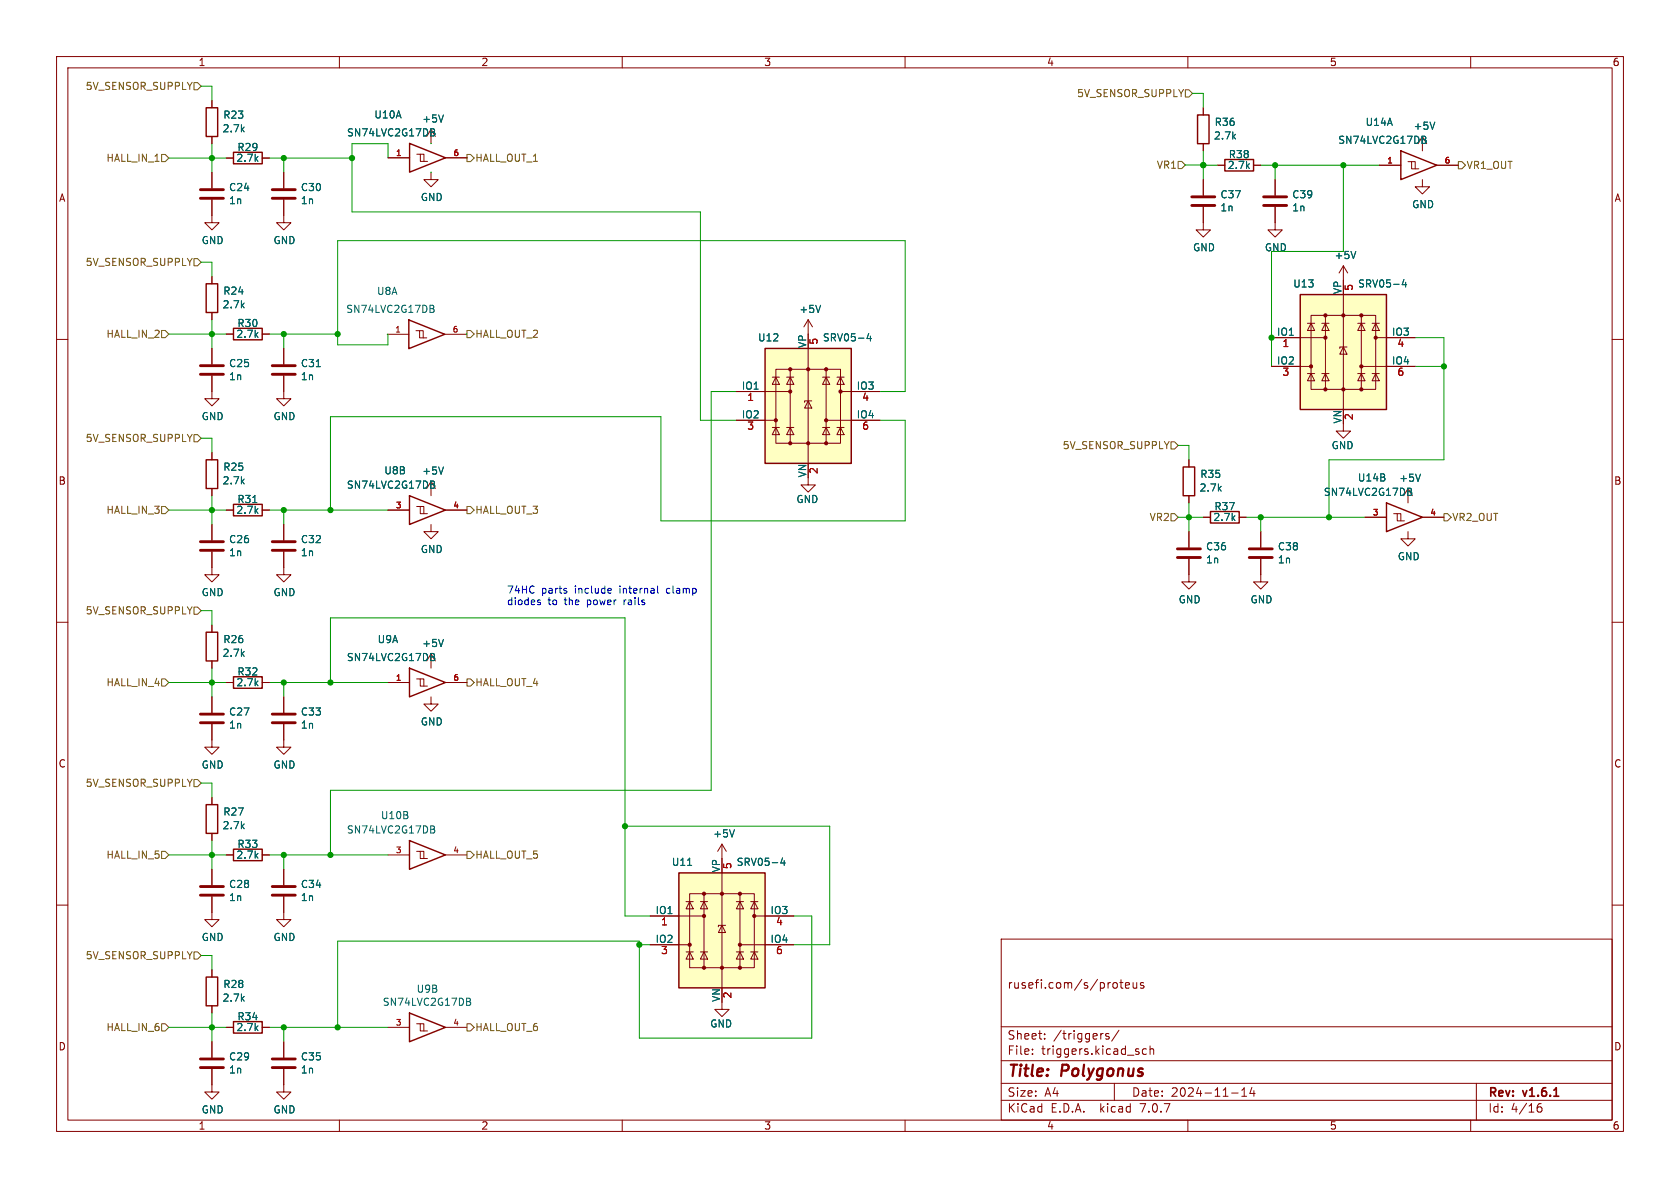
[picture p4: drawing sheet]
<svg xmlns="http://www.w3.org/2000/svg" width="297mm" height="210mm" viewBox="0 0 297 210" stroke-linecap="round" stroke-linejoin="round" font-family="sans-serif">
<g fill="none" stroke="#840000" stroke-width=".18">
<path d="M10 10h277v190h-277zM12 12h273v186h-273zM37.5 17.8v1.3M60 10v2M110 10v2M160 10v2M210 10v2M212.7 19.1v1.2M260 10v2M37.5 35.3v4.1h1.2l-1.2 1.2-1.3-1.2h1.3M37.5 24.1v1.3M37.5 30.5v2.8"/>
<path d="M40 27.9h1.3M46.4 27.9h1.2M50.2 35.3v4.1h1.2l-1.2 1.2-1.3-1.2h1.3M50.2 30.5v2.8M68.6 27.9h3.8M73.7 27.3h.6v1.2h1.3M74.3 27.3h.7v1.2M76.2 30.5v1.3h1.3l-1.3 1.2-1.3-1.2h1.3M77 24.1l-.8-1.2v2.5M78.8 27.9h3.8M212.7 36.6v4h1.3l-1.3 1.3-1.2-1.3h1.2M212.7 25.4v1.3"/>
<path d="M212.7 31.8v2.7M215.3 29.2h1.2M221.6 29.2h1.3M225.4 36.6v4h1.3l-1.3 1.3-1.2-1.3h1.2M225.4 31.8v2.7M243.8 29.2h3.8M248.9 28.6h.7v1.2h1.2M249.6 28.6h.6v1.2M251.5 31.8v1.2h1.2l-1.2 1.3-1.3-1.3h1.3M252.2 25.4l-.7-1.3v2.6M254 29.2h3.8M10 60h2"/>
<path d="M37.5 48.9v1.3M37.5 55.2v1.3M40 59.1h1.3M46.4 59.1h1.2M68.5 59.1h3.8M73.5 58.5h.7v1.2h1.3M74.2 58.5h.6v1.2M78.6 59.1h3.8M142.9 56.5l-.8 1.3M142.9 56.5v2.6M142.9 56.5l.7 1.3M224.8 59.7h9.5"/>
<path d="M231.1 57.2h1.3M231.8 55.8h11.4v13h-11.4zM231.8 57.2l.6 1.2h-1.3zM233.7 57.2h1.2M234.3 57.2l.6 1.2h-1.2zM234.3 55.8v13M237.5 47l-.8 1.3M237.5 47v2.5M237.5 52.1v20.3M237.5 47l.8 1.3M240 57.2h1.3M240.7 57.2l.6 1.2h-1.3z"/>
<path d="M240.7 55.8v13M242.6 57.2h1.2M243.2 57.2l.6 1.2h-1.2zM243.2 59.7h7M285 60h2M37.5 66.4v4.1h1.2l-1.2 1.3-1.3-1.3h1.3M37.5 61.6v2.8M50.2 66.4v4.1h1.2l-1.2 1.3-1.3-1.3h1.3M50.2 61.6v2.8M130.2 69.2h9.5M130.2 74.3h7M136.5 75.6h1.3"/>
<path d="M136.5 66.7h1.3M137.2 65.3h11.4v13.1h-11.4zM137.2 75.6l.6 1.2h-1.3zM137.2 66.7l.6 1.2h-1.3zM139.1 75.6h1.2M139.1 66.7h1.2M139.7 75.6l.6 1.2h-1.2zM139.7 66.7l.6 1.2h-1.2zM139.7 65.3v13.1M142.9 70.9l.6 1.2h-1.3zM142.9 61.6v20.3M143.5 70.9h-1.3v.2"/>
<path d="M145.4 75.6h1.3M145.4 66.7h1.3M146 75.6l.7 1.2h-1.3zM146 66.7l.7 1.2h-1.3zM146 65.3v13.1M146 74.3h9.6M148 75.6h1.2M148 66.7h1.2M148.6 75.6l.6 1.2h-1.2zM148.6 66.7l.6 1.2h-1.2zM148.6 69.2h7M224.8 64.8h7"/>
<path d="M231.1 66h1.3M231.8 66l.6 1.3h-1.3zM233.7 66h1.2M234.3 66l.6 1.3h-1.2zM237.5 61.3l.6 1.3h-1.2zM237.5 74.9v1.3h1.3l-1.3 1.3-1.3-1.3h1.3M238.1 61.3h-1.2v.3M240 66h1.3M240.7 66l.6 1.3h-1.3zM240.7 64.8h9.5M242.6 66h1.2M243.2 66l.6 1.3h-1.2z"/>
<path d="M37.5 97.5v4.1h1.2l-1.2 1.3-1.3-1.3h1.3M37.5 80v1.3M37.5 86.4v1.2M37.5 92.7v2.8M40 90.2h1.3M46.4 90.2h1.2M50.2 97.5v4.1h1.2l-1.2 1.3-1.3-1.3h1.3M50.2 92.7v2.8M68.6 90.2h3.8M73.7 89.5h.6v1.3h1.3M74.3 89.5h.6v1.3M76.2 92.7v1.3h1.3l-1.3 1.3-1.3-1.3h1.3"/>
<path d="M77 86.4l-.8-1.3v2.5M78.7 90.2h3.8M142.9 84.5v1.2h1.2l-1.2 1.3-1.3-1.3h1.3M210.2 98.8v4.1h1.3l-1.3 1.2-1.3-1.2h1.3M210.2 81.3v1.3M210.2 87.6v1.3M210.2 94v2.8M212.7 91.4h1.3M219.1 91.4h1.2M222.9 98.8v4.1h1.3l-1.3 1.2-1.3-1.2h1.3M222.9 94v2.8M241.3 91.4h3.8"/>
<path d="M246.4 90.8h.6v1.3h1.3M247 90.8h.6v1.3M248.9 94v1.3h1.3l-1.3 1.2-1.3-1.2h1.3M249.7 87.6l-.8-1.2v2.5M251.5 91.4h3.8M10 110h2M37.5 110.5v1.3M37.5 116.8v1.3M77 116.8l-.8-1.2v2.5M285 110h2M37.5 128v4.1h1.2l-1.2 1.3-1.3-1.3h1.3M37.5 123.2v2.8"/>
<path d="M40 120.7h1.3M46.4 120.7h1.2M50.2 128v4.1h1.2l-1.2 1.3-1.3-1.3h1.3M50.2 123.2v2.8M68.6 120.7h3.8M73.7 120h.6v1.3h1.3M74.3 120h.6v1.3M76.2 123.2v1.3h1.3l-1.3 1.2-1.3-1.2h1.3M78.7 120.7h3.8M10 160h2M37.5 158.5v4.1h1.2l-1.2 1.2-1.3-1.2h1.3M37.5 141v1.2"/>
<path d="M37.5 147.3v1.3M37.5 153.7v2.8M40 151.1h1.3M46.4 151.1h1.2M50.2 158.5v4.1h1.2l-1.2 1.2-1.3-1.2h1.3M50.2 153.7v2.8M68.6 151.1h3.8M73.7 150.5h.6v1.3h1.3M74.3 150.5h.6v1.3M78.7 151.1h3.8M121.3 159.4h1.3M121.9 158h11.4v13.1h-11.4z"/>
<path d="M121.9 159.4l.7 1.3h-1.3zM123.8 159.4h1.3M124.5 159.4l.6 1.3h-1.3zM124.5 158v13.1M127.6 149.2l-.7 1.3M127.6 149.2v2.6M127.6 154.3v20.3M127.6 149.2l.8 1.3M130.2 159.4h1.2M130.8 159.4l.6 1.3h-1.2zM130.8 158v13.1M132.7 159.4h1.3"/>
<path d="M133.3 159.4l.7 1.3h-1.3zM285 160h2M37.5 171.5v1.2M37.5 177.8v1.3M114.9 161.9h9.6M114.9 167h7M121.3 168.3h1.3M121.9 168.3l.7 1.2h-1.3zM123.8 168.3h1.3M124.5 168.3l.6 1.2h-1.3zM127.6 163.6l.7 1.2h-1.3zM127.6 177.2v1.2h1.3l-1.3 1.3-1.2-1.3h1.2"/>
<path d="M128.3 163.6h-1.3v.2M130.2 168.3h1.2M130.8 168.3l.6 1.2h-1.2zM130.8 167h9.5M132.7 168.3h1.3M133.3 168.3l.7 1.2h-1.3zM133.3 161.9h7M177 166h108v32h-108zM197.5 173.8v.8M198 173.7h.5M198.2 173.2v1.3l.3 .2M199 174.2l.7-.1-.1-.3-.4-.1-.2 .2v.7h.6"/>
<path d="M200.3 173.7l.1 .9 .3 .1 .3-.1M201 173.7v1M202.2 173.8l-.4-.1-.2 .2 .1 .2 .5 .2v.3h-.6M37.5 189v4h1.2l-1.2 1.3-1.3-1.3h1.3M37.5 184.2v2.7M40 181.6h1.3M46.4 181.6h1.2M50.2 189v4h1.2l-1.2 1.3-1.3-1.3h1.3M50.2 184.2v2.7M60 198v2M68.6 181.6h3.8M73.7 181h.6v1.2h1.3"/>
<path d="M74.3 181h.6v1.2M78.7 181.6h3.8M110 198v2M160 198v2M177 194.5h108M177 191.5h108M177 187.5h108M177 181.5h108M182.5 186.3v.1M182.5 185.5v.1M184.7 183.6v.1M184.7 182.8v.1"/>
<path d="M196 182.8l-.3-.1-.2 .2v.2l.5 .2v.3h-.5M197 191.5v3M197.8 182.1l-1.3 2M202.7 185.5l-.5-.1-.2 .3v.4l.1 .2h.6M203.3 185.5l.2-.1 .4 .1 .1 .9M203.3 184.9v1.5M210 198v2M217.7 193.2h1.2M219.5 193.8h.9M219.5 192.7l.5-.4v1.5M221.3 192.2l-.3 1.1h.9M221.7 192.8v1"/>
<path d="M260 198v2M261 191.5v6.5M271.7 196l.3-.3h.5l.1 .3v.3l-.3 .3h-.3l-.3-.3M272.5 195.1a.6 .6 0 0 0-.8 .6"/>
</g>
<path d="M274.7 193.8h.9" fill="none" stroke="#840000" stroke-width=".3"/>
<g fill="none" stroke="#840000" stroke-width=".25">
<path d="M36.4 19.1h2.1v5h-2.1zM41.3 26.9h5.1v2.1h-5.1zM72.4 25.4l6.4 2.5-6.4 2.5zM211.7 20.3h2v5.1h-2zM216.5 28.2h5.1v2h-5.1zM247.6 26.7l6.4 2.5-6.4 2.6zM36.4 50.2h2.1v5h-2.1zM41.3 58h5.1v2.1h-5.1zM72.3 56.6l6.3 2.5-6.3 2.5zM229.9 52.1h15.2v20.3h-15.2zM135.3 61.6h15.2v20.3h-15.2zM36.4 81.3h2.1v5.1h-2.1z"/>
<path d="M41.3 89.2h5.1v2h-5.1zM72.4 87.6l6.3 2.6-6.3 2.5zM209.2 82.6h2v5h-2zM214 90.4h5.1v2.1h-5.1zM245.1 88.9l6.4 2.5-6.4 2.6zM36.4 111.8h2.1v5h-2.1zM41.3 119.6h5.1v2.1h-5.1zM72.4 118.1l6.3 2.6-6.3 2.5zM36.4 142.2h2.1v5.1h-2.1zM41.3 150.1h5.1v2h-5.1zM72.4 148.6l6.3 2.5-6.3 2.6zM120 154.3h15.3v20.3h-15.3z"/>
<path d="M36.4 172.7h2.1v5.1h-2.1zM72.4 179.1l6.3 2.5-6.3 2.6zM41.3 180.6h5.1v2h-5.1z"/>
</g>
<g fill="none" stroke="#006464" stroke-width=".18">
<path d="M76.2 22.8l.6 .1v.2l-.2 .3M76.2 23.4h.4M76.6 23.4l.3 .2-.1 .3-.6 .1M78.4 20.3l-.4 1.3M251.4 24.1l.6 .1 .1 .2-.3 .3M251.4 24.7h.4M251.8 24.7l.3 .2v.3l-.7 .1M253.7 21.6l-.5 1.3M76 54l.6 .1 .1 .2-.3 .3M76 54.6h.4M76.4 54.6l.4 .2-.1 .3-.7 .1M145.1 54l-.5 1.2"/>
<path d="M153.6 58.9l-.3 .9h.8M153.9 59.4v.9M239.7 44.4l-.4 1.3M248.2 49.4l-.3 .9h.8M248.5 49.9v.8M55.9 64.8h.7M44.7 88.8h.7M76.1 85l.6 .2 .1 .2-.2 .2M76.1 85.6h.5M76.6 85.6l.3 .3-.1 .3-.7 .1M78.4 82.5l-.4 1.3M248.9 86.3l.6 .1v.3l-.2 .2"/>
<path d="M248.9 86.9h.4M249.3 86.9l.3 .3-.1 .3-.6 .1M251.1 83.8l-.4 1.3M76.1 115.5l.6 .1 .1 .3-.2 .2M76.1 116.1h.5M76.6 116.1l.3 .3-.1 .3-.7 .1M78.4 113l-.4 1.3M76.1 146l.6 .1 .1 .3-.2 .2M76.1 146.6h.5M76.6 146.6l.3 .2-.1 .3-.7 .2M121.6 153h.7M129.8 146.7l-.4 1.3"/>
<path d="M138.3 151.6l-.3 1h.8M138.6 152.1v.9M82.5 176.4l.6 .2 .1 .2-.3 .3M82.5 177.1h.4M82.9 177.1l.3 .2v.3l-.7 .1"/>
</g>
<g fill="none" stroke="#840000" stroke-width=".51">
<path d="M35.4 35.1h4.1M35.4 33.5h4.1M48.1 35.1h4.1M48.1 33.5h4.1M210.7 36.3h4.1M210.7 34.8h4.1M223.4 36.3h4.1M223.4 34.8h4.1M35.4 66.2h4.1M35.4 64.6h4.1M48.1 66.2h4.1M48.1 64.6h4.1"/>
<path d="M35.4 97.3h4.1M35.4 95.8h4.1M48.1 97.3h4.1M48.1 95.8h4.1M208.2 98.6h4M208.2 97h4M220.9 98.6h4M220.9 97h4M35.4 127.8h4.1M35.4 126.2h4.1M48.1 127.8h4.1M48.1 126.2h4.1"/>
<path d="M35.4 158.2h4.1M35.4 156.7h4.1M48.1 158.2h4.1M48.1 156.7h4.1M35.4 188.7h4.1M35.4 187.2h4.1M48.1 188.7h4.1M48.1 187.2h4.1"/>
</g>
<g fill="#ffffc2" stroke="#ffffc2" stroke-width=".18">
<path d="M135.3 61.6h15.2v20.3h-15.2z"/>
<path d="M229.9 52.1h15.2v20.3h-15.2z"/>
<path d="M120 154.3h15.3v20.3h-15.3z"/>
</g>
<g fill="#840000" stroke="#840000" stroke-width=".18">
<circle cx="137.2" cy="74.3" r=".28"/>
<circle cx="139.7" cy="78.4" r=".28"/>
<circle cx="139.7" cy="69.2" r=".28"/>
<circle cx="139.7" cy="65.3" r=".28"/>
<circle cx="142.9" cy="78.4" r=".28"/>
<circle cx="142.9" cy="65.3" r=".28"/>
<circle cx="146" cy="78.4" r=".28"/>
<circle cx="146" cy="74.3" r=".28"/>
<circle cx="146" cy="65.3" r=".28"/>
<circle cx="148.6" cy="69.2" r=".28"/>
<circle cx="231.8" cy="64.8" r=".28"/>
<circle cx="234.3" cy="68.8" r=".28"/>
<circle cx="234.3" cy="59.7" r=".28"/>
<circle cx="234.3" cy="55.8" r=".28"/>
<circle cx="237.5" cy="68.8" r=".28"/>
<circle cx="237.5" cy="55.8" r=".28"/>
<circle cx="240.7" cy="68.8" r=".28"/>
<circle cx="240.7" cy="64.8" r=".28"/>
<circle cx="240.7" cy="55.8" r=".28"/>
<circle cx="243.2" cy="59.7" r=".28"/>
<circle cx="121.9" cy="167" r=".28"/>
<circle cx="124.5" cy="171.1" r=".28"/>
<circle cx="124.5" cy="161.9" r=".28"/>
<circle cx="124.5" cy="158" r=".28"/>
<circle cx="127.6" cy="171.1" r=".28"/>
<circle cx="127.6" cy="158" r=".28"/>
<circle cx="130.8" cy="171.1" r=".28"/>
<circle cx="130.8" cy="167" r=".28"/>
<circle cx="130.8" cy="158" r=".28"/>
<circle cx="133.3" cy="161.9" r=".28"/>
</g>
<g fill="none" stroke="#725600" stroke-width=".18">
<path d="M34.3 14.6h.6l.7 .6-.7 .7h-.6zM209.5 15.9h.7l.6 .6-.6 .6h-.7zM27.4 28.5h.7M28.6 27.3h.6l.6 .6-.6 .7h-.6zM82.5 27.3h.7l.6 .6-.6 .7h-.7zM208.3 28.5h.6l.6 .7-.6 .6h-.6zM257.8 28.6h.6l.7 .6-.7 .6h-.6zM28.6 58.4h.6l.6 .7-.6 .6h-.6zM34.3 45.7h.6l.7 .7-.7 .6h-.6zM82.5 58.4h.7l.6 .7-.6 .6h-.7zM34.3 76.8h.6l.7 .7-.7 .6h-.6zM207 78.1h.6l.7 .6-.7 .7h-.6z"/>
<path d="M28.6 89.5h.6l.6 .7-.6 .6h-.6zM82.5 89.5h.7l.6 .7-.6 .6h-.7zM207 90.8h.6l.7 .6-.7 .7h-.6zM255.3 90.8h.6l.6 .6-.6 .7h-.6zM34.3 107.3h.6l.7 .7-.7 .6h-.6zM28.6 120h.6l.6 .7-.6 .6h-.6zM34.3 137.8h.6l.7 .6-.7 .7h-.6zM82.5 120h.7l.6 .7-.6 .6h-.7zM28.6 150.5h.6l.6 .6-.6 .7h-.6zM82.5 150.5h.7l.6 .6-.6 .7h-.7zM34.3 168.3h.6l.7 .6-.7 .6h-.6zM28.6 181h.6l.6 .6-.6 .6h-.6z"/>
<path d="M82.5 181h.7l.6 .6-.6 .6h-.7z"/>
</g>
<path d="M95.2 106.5h.3l.1 .2-.2 .2h-.3M95.2 106.1h.3M100.2 104.5v.3M107.7 104l.3 .1 .1 .2-.6 .1M108 104.8l-.3 .1M116.2 103.6v1.1l.2 .2" fill="none" stroke="#0000c2" stroke-width=".18"/>
<g fill="none" stroke="#009600" stroke-width=".18">
<path d="M35.6 15.2h1.9v2.6M210.8 16.5h1.9v2.6M29.8 27.9h10.2M37.5 25.4v5.1M47.6 27.9h14.6M50.2 27.9v2.6M68.6 27.9v-2.5h-6.4v12.1h61.6v36.8h6.4M76.2 25.4h.1M76.2 30.4v.1M82.5 27.9h.1M209.5 29.2h3.2M212.7 26.7v5.1"/>
<path d="M212.7 29.2h2.6M222.9 29.2h20.9M225.4 29.2v2.6M237.5 29.2v15.3h-12.7v20.3M29.8 59.1h10.2M35.6 46.4h1.9v2.5M37.5 56.5v5.1M47.6 59.1h12.1M50.2 59.1v2.5M68.5 59.1h.1v1.9h-8.9v-18.5h100.3v26.7h-4.4M82.5 59.1h-.1M250.2 59.7h5.1v21.6h-20.4v10.1"/>
<path d="M35.6 77.5h1.9v2.5M130.2 69.2h-4.5v70.5h-67.3v11.4M155.6 74.3h4.4v17.8h-43.2v-18.4h-58.4v16.5M208.3 78.7h1.9v2.6M250.2 64.8h5.1M29.8 90.2h10.2M37.5 87.6v5.1M47.6 90.2h21M50.2 90.2v2.5M208.3 91.4h4.4M210.2 88.9v5.1M220.3 91.4h21"/>
<path d="M222.9 91.4v2.6M35.6 108h1.9v2.5M37.5 118.1v5.1M29.8 120.7h10.2M35.6 138.4h1.9v2.6M47.6 120.7h21M50.2 120.7v2.5M58.4 120.7v-11.5h52.1v52.7h4.4M29.8 151.1h10.2M37.5 148.6v5.1M47.6 151.1h21M50.2 151.1v2.6"/>
<path d="M110.5 146.1h36.2v20.9h-6.4M35.6 168.9h1.9v2.6M37.5 179.1v5.1M113 167h1.9M140.3 161.9h3.2v21.6h-30.5v-17.1h-53.3v15.2M29.8 181.6h10.2M47.6 181.6h21M50.2 181.6v2.6"/>
</g>
<g fill="#009600" stroke="#009600" stroke-width=".18">
<circle cx="50.2" cy="120.7" r=".46"/>
<circle cx="58.4" cy="120.7" r=".46"/>
<circle cx="58.4" cy="151.1" r=".46"/>
<circle cx="50.2" cy="151.1" r=".46"/>
<circle cx="37.5" cy="120.7" r=".46"/>
<circle cx="50.2" cy="90.2" r=".46"/>
<circle cx="58.4" cy="90.2" r=".46"/>
<circle cx="37.5" cy="90.2" r=".46"/>
<circle cx="59.7" cy="181.6" r=".46"/>
<circle cx="110.5" cy="146.1" r=".46"/>
<circle cx="113" cy="167" r=".46"/>
<circle cx="37.5" cy="59.1" r=".46"/>
<circle cx="37.5" cy="27.9" r=".46"/>
<circle cx="62.2" cy="27.9" r=".46"/>
<circle cx="37.5" cy="151.1" r=".46"/>
<circle cx="37.5" cy="181.6" r=".46"/>
<circle cx="50.2" cy="181.6" r=".46"/>
<circle cx="50.2" cy="59.1" r=".46"/>
<circle cx="50.2" cy="27.9" r=".46"/>
<circle cx="59.7" cy="59.1" r=".46"/>
<circle cx="212.7" cy="29.2" r=".46"/>
<circle cx="255.3" cy="64.8" r=".46"/>
<circle cx="237.5" cy="29.2" r=".46"/>
<circle cx="225.4" cy="29.2" r=".46"/>
<circle cx="224.8" cy="59.7" r=".46"/>
<circle cx="234.9" cy="91.4" r=".46"/>
<circle cx="222.9" cy="91.4" r=".46"/>
<circle cx="210.2" cy="91.4" r=".46"/>
</g>
<g font-size="2.8" fill="#840000">
<text x="178" y="190.9">Title:</text>
<text x="187.7" y="190.9">Polygonus</text>
</g>
<g font-size="2.1" fill="#840000">
<text x="178" y="175">rusefi.com/s/proteus</text>
<text x="178" y="184">Sheet:</text>
<text x="186.2" y="184">/triggers/</text>
<text x="178" y="186.7">File:</text>
<text x="184.1" y="186.7">triggers.kicad_sch</text>
<text x="178" y="196.9">KiCad</text>
<text x="178" y="194.1">Size:</text>
<text x="184.7" y="194.1">A4</text>
<text x="185.7" y="196.9">E.D.A.</text>
<text x="194.6" y="196.9">kicad</text>
<text x="200" y="194.1">Date:</text>
<text x="201.8" y="196.9">7.0.7</text>
<text x="207" y="194.1">2024-11-14</text>
<text x="263" y="194.3">Rev:</text>
<text x="263" y="196.9">Id:</text>
<text x="267.1" y="196.9">4/16</text>
<text x="269.4" y="194.3">v1.6.1</text>
</g>
<g font-size="1.8" fill="#840000">
<text x="35" y="11.9">1</text>
<text x="85" y="11.9">2</text>
<text x="135" y="11.9">3</text>
<text x="185" y="11.9">4</text>
<text x="235" y="11.9">5</text>
<text x="285" y="11.9">6</text>
<text x="10.3" y="35.9">A</text>
<text x="285.3" y="35.9">A</text>
<text x="10.3" y="85.9">B</text>
<text x="285.3" y="85.9">B</text>
<text x="10.3" y="135.9">C</text>
<text x="285.3" y="135.9">C</text>
<text x="10.3" y="185.9">D</text>
<text x="285.3" y="185.9">D</text>
<text x="35" y="199.9">1</text>
<text x="85" y="199.9">2</text>
<text x="135" y="199.9">3</text>
<text x="185" y="199.9">4</text>
<text x="235" y="199.9">5</text>
<text x="285" y="199.9">6</text>
</g>
<g font-size="1.8" fill="#725600">
<text x="15.1" y="16.1">5V_SENSOR_SUPPLY</text>
<text x="190.3" y="17.4">5V_SENSOR_SUPPLY</text>
<text x="18.7" y="28.8">HALL_IN_1</text>
<text x="83.9" y="28.8">HALL_OUT_1</text>
<text x="204.4" y="30">VR1</text>
<text x="259.2" y="30.1">VR1_OUT</text>
<text x="15.1" y="47.2">5V_SENSOR_SUPPLY</text>
<text x="18.7" y="59.9">HALL_IN_2</text>
<text x="83.9" y="59.9">HALL_OUT_2</text>
<text x="15.1" y="78.3">5V_SENSOR_SUPPLY</text>
<text x="187.8" y="79.6">5V_SENSOR_SUPPLY</text>
<text x="18.7" y="91">HALL_IN_3</text>
<text x="83.9" y="91">HALL_OUT_3</text>
<text x="203.1" y="92.3">VR2</text>
<text x="256.6" y="92.3">VR2_OUT</text>
<text x="15.1" y="108.8">5V_SENSOR_SUPPLY</text>
<text x="18.7" y="121.5">HALL_IN_4</text>
<text x="83.9" y="121.5">HALL_OUT_4</text>
<text x="15.1" y="139.3">5V_SENSOR_SUPPLY</text>
<text x="18.7" y="152">HALL_IN_5</text>
<text x="83.9" y="152">HALL_OUT_5</text>
<text x="15.1" y="169.8">5V_SENSOR_SUPPLY</text>
<text x="18.7" y="182.5">HALL_IN_6</text>
<text x="83.9" y="182.5">HALL_OUT_6</text>
</g>
<g font-size="1.8" fill="#006464">
<text x="39.3" y="23.6">2.7k</text>
<text x="39.4" y="21.2">R23</text>
<text x="66.1" y="21.1">U10A</text>
<text x="74.5" y="21.9">+5V</text>
<text x="214.6" y="22.5">R36</text>
<text x="241.3" y="22.5">U14A</text>
<text x="249.8" y="23.1">+5V</text>
<text x="41.7" y="28.8">2.7k</text>
<text x="41.9" y="26.9">R29</text>
<text x="61.2" y="24.3">SN74LVC2G17DB</text>
<text x="214.5" y="24.9">2.7k</text>
<text x="217.1" y="28.2">R38</text>
<text x="236.5" y="25.6">SN74LVC2G17DB</text>
<text x="40.4" y="34">C24</text>
<text x="53.1" y="34">C30</text>
<text x="74.3" y="35.7">GND</text>
<text x="215.7" y="35.3">C37</text>
<text x="216.9" y="30.1">2.7k</text>
<text x="228.4" y="35.3">C39</text>
<text x="40.4" y="36.3">1n</text>
<text x="53.1" y="36.3">1n</text>
<text x="215.7" y="37.6">1n</text>
<text x="228.4" y="37.6">1n</text>
<text x="249.6" y="37">GND</text>
<text x="35.6" y="43.4">GND</text>
<text x="48.3" y="43.4">GND</text>
<text x="210.8" y="44.6">GND</text>
<text x="223.5" y="44.6">GND</text>
<text x="235.8" y="46">+5V</text>
<text x="39.4" y="52.3">R24</text>
<text x="66.5" y="52.3">U8A</text>
<text x="228.5" y="51">U13</text>
<text x="237.2" y="52.1" transform="rotate(-90 237.2 52.1)">VP</text>
<text x="240" y="51">SRV05-4</text>
<text x="39.3" y="54.7">2.7k</text>
<text x="41.7" y="59.9">2.7k</text>
<text x="41.9" y="58">R30</text>
<text x="61.1" y="55.5">SN74LVC2G17DB</text>
<text x="141.2" y="55.5">+5V</text>
<text x="225.7" y="59.4">IO1</text>
<text x="246" y="59.4">IO3</text>
<text x="40.4" y="65.1">C25</text>
<text x="53.1" y="65.1">C31</text>
<text x="133.9" y="60.6">U12</text>
<text x="142.6" y="61.6" transform="rotate(-90 142.6 61.6)">VP</text>
<text x="145.4" y="60.6">SRV05-4</text>
<text x="225.7" y="64.5">IO2</text>
<text x="246" y="64.5">IO4</text>
<text x="40.4" y="67.4">1n</text>
<text x="53.1" y="67.4">1n</text>
<text x="131" y="69">IO1</text>
<text x="151.4" y="69">IO3</text>
<text x="35.6" y="74.5">GND</text>
<text x="48.3" y="74.5">GND</text>
<text x="131" y="74">IO2</text>
<text x="151.4" y="74">IO4</text>
<text x="237.2" y="75" transform="rotate(-90 237.2 75)">VN</text>
<text x="39.4" y="83.4">R25</text>
<text x="235.3" y="79.6">GND</text>
<text x="39.3" y="85.8">2.7k</text>
<text x="41.9" y="89.1">R31</text>
<text x="61.2" y="86.6">SN74LVC2G17DB</text>
<text x="67.8" y="84">U8B</text>
<text x="74.5" y="84.1">+5V</text>
<text x="140.7" y="89.1">GND</text>
<text x="142.6" y="84.5" transform="rotate(-90 142.6 84.5)">VN</text>
<text x="212" y="87.1">2.7k</text>
<text x="212.1" y="84.7">R35</text>
<text x="233.9" y="87.9">SN74LVC2G17DB</text>
<text x="240" y="85.3">U14B</text>
<text x="247.3" y="85.4">+5V</text>
<text x="41.7" y="91">2.7k</text>
<text x="214.4" y="92.3">2.7k</text>
<text x="214.6" y="90.4">R37</text>
<text x="40.4" y="98.5">1n</text>
<text x="40.4" y="96.2">C26</text>
<text x="53.1" y="98.5">1n</text>
<text x="53.1" y="96.2">C32</text>
<text x="74.3" y="98">GND</text>
<text x="213.1" y="99.8">1n</text>
<text x="213.1" y="97.5">C36</text>
<text x="225.8" y="99.8">1n</text>
<text x="225.8" y="97.5">C38</text>
<text x="247" y="99.2">GND</text>
<text x="35.6" y="105.6">GND</text>
<text x="48.3" y="105.6">GND</text>
<text x="208.3" y="106.9">GND</text>
<text x="221" y="106.9">GND</text>
<text x="39.4" y="113.9">R26</text>
<text x="66.7" y="113.9">U9A</text>
<text x="39.3" y="116.3">2.7k</text>
<text x="41.9" y="119.6">R32</text>
<text x="61.2" y="117.1">SN74LVC2G17DB</text>
<text x="74.5" y="114.6">+5V</text>
<text x="41.7" y="121.5">2.7k</text>
<text x="40.4" y="129">1n</text>
<text x="40.4" y="126.7">C27</text>
<text x="53.1" y="129">1n</text>
<text x="53.1" y="126.7">C33</text>
<text x="74.3" y="128.4">GND</text>
<text x="35.6" y="136.1">GND</text>
<text x="48.3" y="136.1">GND</text>
<text x="39.3" y="146.8">2.7k</text>
<text x="39.4" y="144.4">R27</text>
<text x="61.2" y="147.5">SN74LVC2G17DB</text>
<text x="67.2" y="145">U10B</text>
<text x="126" y="148.2">+5V</text>
<text x="41.7" y="152">2.7k</text>
<text x="41.9" y="150.1">R33</text>
<text x="118.7" y="153.3">U11</text>
<text x="127.4" y="154.3" transform="rotate(-90 127.4 154.3)">VP</text>
<text x="130.1" y="153.3">SRV05-4</text>
<text x="40.4" y="159.5">1n</text>
<text x="40.4" y="157.2">C28</text>
<text x="53.1" y="159.5">1n</text>
<text x="53.1" y="157.2">C34</text>
<text x="115.8" y="161.7">IO1</text>
<text x="136.1" y="161.7">IO3</text>
<text x="35.6" y="166.5">GND</text>
<text x="48.3" y="166.5">GND</text>
<text x="115.8" y="166.8">IO2</text>
<text x="136.1" y="166.8">IO4</text>
<text x="39.3" y="177.3">2.7k</text>
<text x="39.4" y="174.9">R28</text>
<text x="67.6" y="178">SN74LVC2G17DB</text>
<text x="73.6" y="175.7">U9B</text>
<text x="127.4" y="177.2" transform="rotate(-90 127.4 177.2)">VN</text>
<text x="41.7" y="182.5">2.7k</text>
<text x="41.9" y="180.6">R34</text>
<text x="125.5" y="181.8">GND</text>
<text x="40.4" y="190">1n</text>
<text x="40.4" y="187.7">C29</text>
<text x="53.1" y="190">1n</text>
<text x="53.1" y="187.7">C35</text>
<text x="35.6" y="197">GND</text>
<text x="48.3" y="197">GND</text>
</g>
<g font-size="1.8" fill="#a90000">
<text x="239.5" y="51.5" transform="rotate(-90 239.5 51.5)">5</text>
<text x="144.9" y="61" transform="rotate(-90 144.9 61)">5</text>
<text x="226.6" y="61.7">1</text>
<text x="246.9" y="61.7">4</text>
<text x="132" y="71.2">1</text>
<text x="152.3" y="71.2">4</text>
<text x="226.6" y="66.8">3</text>
<text x="246.9" y="66.8">6</text>
<text x="132" y="76.3">3</text>
<text x="152.3" y="76.3">6</text>
<text x="239.5" y="74.4" transform="rotate(-90 239.5 74.4)">2</text>
<text x="144.9" y="83.9" transform="rotate(-90 144.9 83.9)">2</text>
<text x="129.6" y="153.7" transform="rotate(-90 129.6 153.7)">5</text>
<text x="116.8" y="163.9">1</text>
<text x="137.1" y="163.9">4</text>
<text x="116.8" y="169">3</text>
<text x="137.1" y="169">6</text>
<text x="129.6" y="176.6" transform="rotate(-90 129.6 176.6)">2</text>
</g>
<g font-size="1.8" fill="#0000c2">
<text x="89.5" y="105">74HC</text>
<text x="89.5" y="107.1">diodes</text>
<text x="95.7" y="105">parts</text>
<text x="96.9" y="107.1">to</text>
<text x="99.9" y="107.1">the</text>
<text x="101.7" y="105">include</text>
<text x="104.1" y="107.1">power</text>
<text x="109.8" y="105">internal</text>
<text x="110.7" y="107.1">rails</text>
<text x="118.3" y="105">clamp</text>
</g>
<g font-size="1.4" fill="#a90000">
<text x="69.9" y="27.6">1</text>
<text x="80.1" y="27.6">6</text>
<text x="245.1" y="29">1</text>
<text x="255.3" y="29">6</text>
<text x="69.8" y="58.8">1</text>
<text x="79.9" y="58.8">6</text>
<text x="69.9" y="89.9">3</text>
<text x="80" y="89.9">4</text>
<text x="242.6" y="91.2">3</text>
<text x="252.8" y="91.2">4</text>
<text x="69.9" y="120.4">1</text>
<text x="80" y="120.4">6</text>
<text x="69.9" y="150.9">3</text>
<text x="80" y="150.9">4</text>
<text x="69.9" y="181.4">3</text>
<text x="80" y="181.4">4</text>
</g>
</svg>
